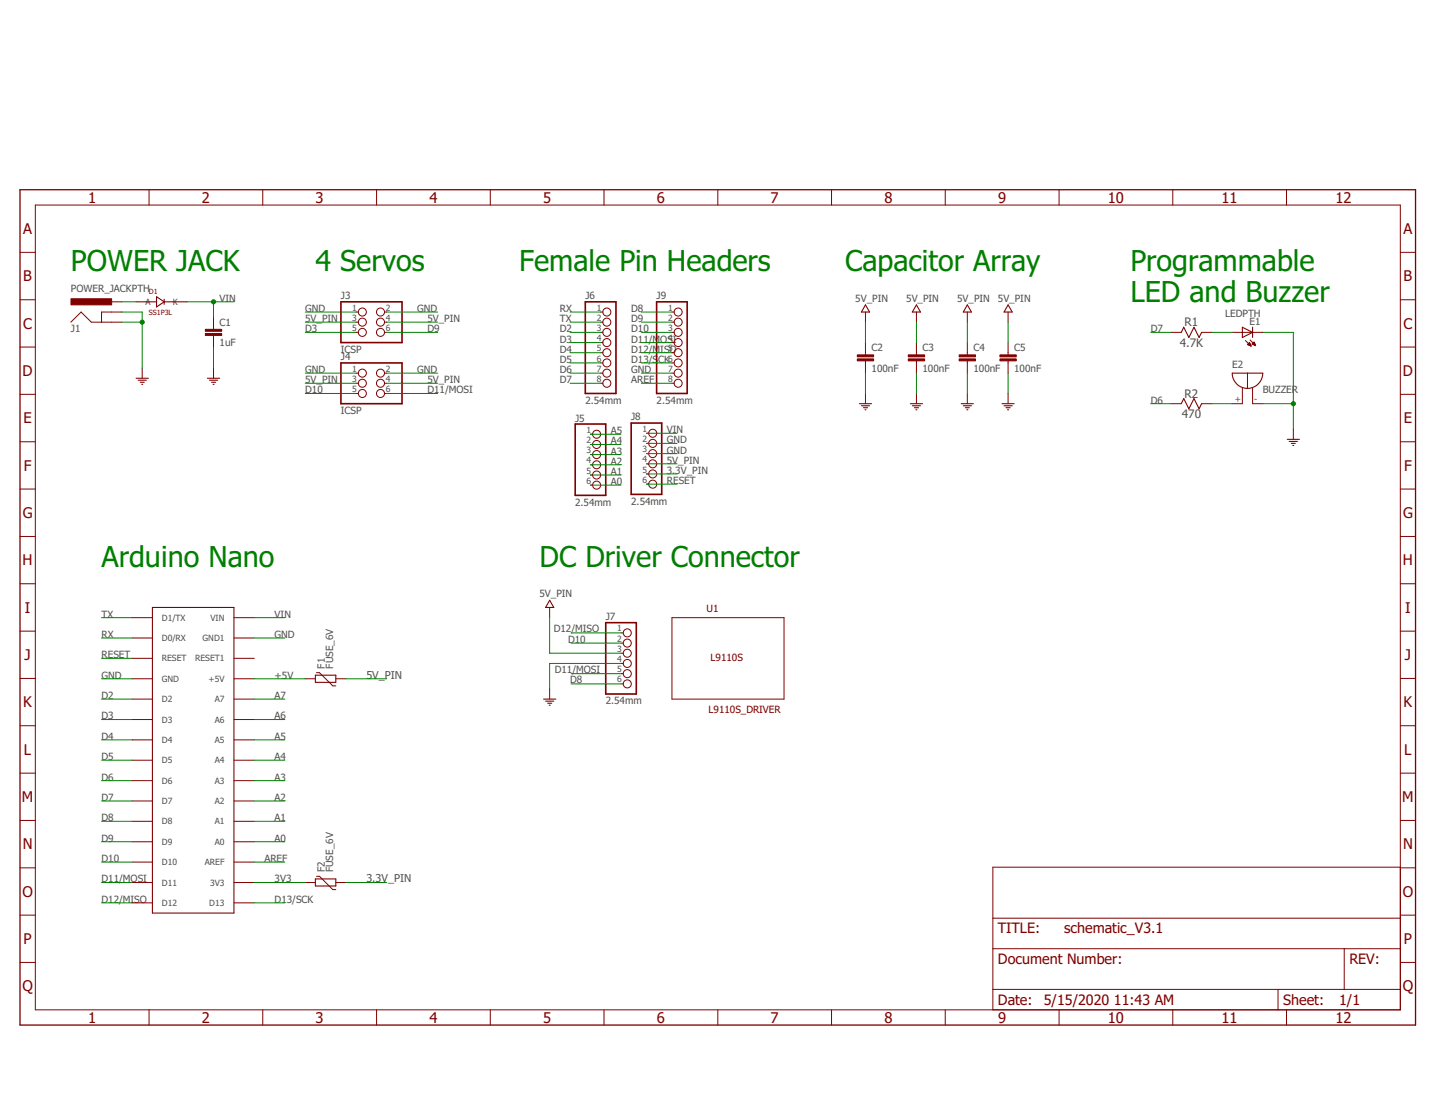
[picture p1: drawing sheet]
<svg xmlns="http://www.w3.org/2000/svg" width="279mm" height="216mm" viewBox="0 0 279 216" stroke-linecap="round" stroke-linejoin="round" font-family="sans-serif">
<path d="M3.9 36.9h271.7v162.7h-271.7z" fill="none" stroke="#800000" stroke-width=".25"/>
<g fill="none" stroke="#800000" stroke-width=".19">
<path d="M6.9 39.9h265.7v156.7h-265.7zM29 36.9v3M51.2 36.9v3M73.3 36.9v3M95.5 36.9v3M117.6 36.9v3M139.8 36.9v3M161.9 36.9v3M184 36.9v3M206.2 36.9v3M228.3 36.9v3M250.5 36.9v3"/>
<path d="M3.9 49.1h3M3.9 58.4h3M21.7 58.8h2M272.6 49.1h3M272.6 58.4h3M3.9 67.6h3M3.9 76.8h3M13.8 62.7l2-2 2 2h5.9M23.7 60.7h-3.9v2M27.7 71.6v2M41.6 61.7v2.4M41.6 65.3v2.4"/>
<path d="M41.6 71.6v2M69.3 62.7h.5M69.3 60.7h.5M69.3 64.7h.5M69.3 72.6h.5M69.3 74.6h.5M69.3 76.6h.5M74.9 62.7h.4M74.9 60.7h.4M74.9 64.7h.4M74.9 72.6h.4M74.9 74.6h.4"/>
<path d="M74.9 76.6h.4M116.9 62.7h.5M116.9 60.7h.5M116.9 64.7h.5M116.9 72.6h.5M116.9 74.6h.5M116.9 66.7h.5M116.9 68.7h.5M116.9 70.7h.5M130.8 62.7h.5M130.8 60.7h.5M130.8 64.7h.5"/>
<path d="M130.8 72.6h.5M130.8 74.6h.5M130.8 66.7h.5M130.8 68.7h.5M130.8 70.7h.5M168.5 60.7v2M168.5 66.7v2.4M168.5 70.3v2.3M168.5 76.6v2M178.4 60.7v2M178.4 66.7v2.4M178.4 70.3v2.3"/>
<path d="M178.4 76.6v2M188.3 60.7v2M188.3 66.7v2.4M188.3 70.3v2.3M188.3 76.6v2M196.3 60.7v2M196.3 66.7v2.4M196.3 70.3v2.3M196.3 76.6v2M228 64.7h2M228 78.6h2M234 64.7h1.9"/>
<path d="M234 78.6h1.9M239.9 64.7h6M241.9 75.5v3.1h-2M242.5 66.3l1.1 1.1M242.9 67.1l.4-.4 .3 .7zM242.9 72.6v3M242.9 67.1h.6M243 67h.4M243.1 66.9h.3M243.1 67.2h.4M243.1 66.8h.3M243.2 66.8h.1"/>
<path d="M243.3 67.3h.2M243.4 66.2l1.1 1.1M243.5 67.4h.1M243.8 67l.4-.4 .3 .7zM243.8 67h.6M243.8 66.9h.5M243.9 75.5v3.1h2M243.9 66.8h.4M244 66.8h.2M244.1 67.1h.3M244.1 66.7h.1M244.2 67.2h.2"/>
<path d="M244.5 67.3h.1M272.6 67.6h3M272.6 76.8h3M3.9 86h3M3.9 95.2h3M115 84.5h.4M115 86.5h.4M115 88.5h.4M115 90.5h.4M115 92.5h.4M115 94.4h.4M125.9 84.3h.4"/>
<path d="M125.9 86.3h.4M125.9 88.3h.4M125.9 90.3h.4M125.9 92.3h.4M125.9 94.3h.4M251.8 83.5v2M272.6 86h3M272.6 95.2h3M3.9 104.4h3M3.9 113.6h3M107 118.3v1.9M272.6 104.4h3"/>
<path d="M272.6 113.6h3M3.9 122.9h3M3.9 132.1h3M25.7 120.2h4M25.7 136.1h4M25.7 132.1h4M25.7 124.2h4M25.7 128.2h4M45.6 120.2h3.9M45.6 136.1h3.9M45.6 132.1h3.9M45.6 124.2h3.9"/>
<path d="M45.6 128.2h3.9M59.4 132.1h2M61.6 131h.6l2.6 2.5h.6M65.4 132.1h2M107 134.1v2M120.9 123.2h.4M120.9 125.2h.4M120.9 127.2h.4M120.9 129.2h.4M120.9 131.1h.4M120.9 133.1h.4M130.8 120.2h21.9v15.9h-21.9z"/>
<path d="M272.6 122.9h3M272.6 132.1h3M3.9 141.3h3M3.9 150.5h3M3.9 159.7h3M25.7 159.9h4M25.7 155.9h4M25.7 152h4M25.7 148h4M25.7 144h4M25.7 140.1h4M45.6 159.9h3.9"/>
<path d="M45.6 155.9h3.9M45.6 152h3.9M45.6 148h3.9M45.6 144h3.9M45.6 140.1h3.9M272.6 141.3h3M272.6 150.5h3M272.6 159.7h3M3.9 169h3M3.9 178.2h3M25.7 171.8h4M25.7 163.9h4"/>
<path d="M25.7 167.8h4M25.7 175.8h4M45.6 171.8h3.9M45.6 163.9h3.9M45.6 167.8h3.9M45.6 175.8h3.9M59.4 171.8h2M61.6 170.6h.6l2.6 2.6h.6M65.4 171.8h2M193.3 178.8h79.3M272.6 169h3M272.6 178.2h3"/>
<path d="M272.6 168.8h-79.3v27.8M3.9 187.4h3M29 196.6v3M51.2 196.6v3M73.3 196.6v3M95.5 196.6v3M117.6 196.6v3M139.8 196.6v3M161.9 196.6v3M184 196.6v3M193.3 184.7h79.3M193.3 192.6h79.3"/>
<path d="M206.2 196.6v3M228.3 196.6v3M248.8 192.6v4M250.5 196.6v3M261.7 184.7v7.9M272.6 187.4h3"/>
<circle cx="70.5" cy="72.6" r=".78"/>
<circle cx="70.5" cy="74.6" r=".78"/>
<circle cx="70.5" cy="76.6" r=".78"/>
<circle cx="70.5" cy="60.7" r=".78"/>
<circle cx="70.5" cy="64.7" r=".78"/>
<circle cx="70.5" cy="62.7" r=".78"/>
<circle cx="74.1" cy="74.6" r=".78"/>
<circle cx="74.1" cy="76.6" r=".78"/>
<circle cx="74.1" cy="62.7" r=".78"/>
<circle cx="74.1" cy="60.7" r=".78"/>
<circle cx="74.1" cy="64.7" r=".78"/>
<circle cx="74.1" cy="72.6" r=".78"/>
<circle cx="118.2" cy="64.7" r=".78"/>
<circle cx="118.2" cy="62.7" r=".78"/>
<circle cx="118.2" cy="70.7" r=".78"/>
<circle cx="118.2" cy="72.6" r=".78"/>
<circle cx="118.2" cy="66.7" r=".78"/>
<circle cx="118.2" cy="68.7" r=".78"/>
<circle cx="118.2" cy="74.6" r=".78"/>
<circle cx="118.2" cy="60.7" r=".78"/>
<circle cx="132" cy="60.7" r=".78"/>
<circle cx="132" cy="74.6" r=".78"/>
<circle cx="132" cy="70.7" r=".78"/>
<circle cx="132" cy="72.6" r=".78"/>
<circle cx="132" cy="64.7" r=".78"/>
<circle cx="132" cy="62.7" r=".78"/>
<circle cx="132" cy="68.7" r=".78"/>
<circle cx="132" cy="66.7" r=".78"/>
<circle cx="116.2" cy="88.5" r=".78"/>
<circle cx="116.2" cy="84.5" r=".78"/>
<circle cx="116.2" cy="90.5" r=".78"/>
<circle cx="116.2" cy="86.5" r=".78"/>
<circle cx="116.2" cy="92.5" r=".78"/>
<circle cx="116.2" cy="94.4" r=".78"/>
<circle cx="127.1" cy="88.3" r=".78"/>
<circle cx="127.1" cy="92.3" r=".78"/>
<circle cx="127.1" cy="90.3" r=".78"/>
<circle cx="127.1" cy="86.3" r=".78"/>
<circle cx="127.1" cy="94.3" r=".78"/>
<circle cx="127.1" cy="84.3" r=".78"/>
<circle cx="122.1" cy="125.2" r=".78"/>
<circle cx="122.1" cy="123.2" r=".78"/>
<circle cx="122.1" cy="131.1" r=".78"/>
<circle cx="122.1" cy="129.2" r=".78"/>
<circle cx="122.1" cy="127.2" r=".78"/>
<circle cx="122.1" cy="133.1" r=".78"/>
</g>
<g fill="#800000" stroke="#800000" stroke-width=".19">
<path d="M13.8 58.2h7.9v1.2h-7.9z"/>
<path d="M40 64.9h3.2v.4h-3.2z"/>
<path d="M40 64.1h3.2v.4h-3.2z"/>
<path d="M166.9 69.9h3.2v.4h-3.2z"/>
<path d="M166.9 69.1h3.2v.4h-3.2z"/>
<path d="M176.8 69.9h3.2v.4h-3.2z"/>
<path d="M176.8 69.1h3.2v.4h-3.2z"/>
<path d="M186.8 69.9h3.1v.4h-3.1z"/>
<path d="M186.8 69.1h3.1v.4h-3.1z"/>
<path d="M194.7 69.9h3.2v.4h-3.2z"/>
<path d="M194.7 69.1h3.2v.4h-3.2z"/>
</g>
<g fill="none" stroke="#800000" stroke-width=".21">
<path d="M26.5 58.8h4M30.5 57.8l1.5 1-1.5 1zM32 58.3v.9M32 58.8h4.4M168.5 59.4l.8 1.3h-1.6zM178.4 59.4l.8 1.3h-1.6zM188.3 59.4l.8 1.3h-1.5zM196.3 59.4l.8 1.3h-1.6zM26.5 73.6h2.4M26.9 74h1.6M27.3 74.4h.8M27.6 74.8h.2"/>
<path d="M40.4 73.6h2.4M40.8 74h1.6M41.2 74.4h.8M41.5 74.8h.2M167.3 78.6h2.4M167.7 79h1.6M168.1 79.4h.8M168.4 79.8h.2M177.2 78.6h2.4M177.6 79h1.6M178 79.4h.8M178.3 79.8h.2"/>
<path d="M187.2 78.6h2.3M187.6 79h1.5M188 79.4h.7M188.3 79.8h.1M195.1 78.6h2.4M195.5 79h1.6M195.9 79.4h.8M196.2 79.8h.2M230 64.7l.5-1 1 2 1-2 1 2 .5-1M230 78.6l.5-1 1 2 1-2 1 2 .5-1M239.9 72.6h6a2.97 2.97 0 0 1-3 3 2.97 2.97 0 0 1-3-3zM241.9 63.7l2 1-2 1z"/>
<path d="M243.9 63.7v2M250.6 85.5h2.4M251 85.9h1.6M251.4 86.3h.8M251.7 86.7h.2M29.7 118.3h15.9v59.5h-15.9zM107 116.9l.8 1.4h-1.6zM61.4 131.4h4v1.4h-4zM105.8 136.1h2.4M106.2 136.5h1.6M106.6 136.9h.8M106.9 137.3h.2"/>
<path d="M61.4 171.1h4v1.4h-4z"/>
</g>
<path d="M66.4 58.8h11.9v7.9h-11.9zM114 58.8h5.9v17.8h-5.9zM127.8 58.8h6v17.8h-6zM66.4 70.7h11.9v7.9h-11.9zM112 82.5h5.9v13.9h-5.9zM122.9 82.4h5.9v13.8h-5.9zM117.9 121.2h6v13.9h-6z" fill="none" stroke="#800000" stroke-width=".32"/>
<g fill="none" stroke="#008000" stroke-width=".19">
<path d="M23.7 58.8h2.8M36.4 58.8h9.2M41.6 58.8v2.9M23.7 60.7h4v10.9M23.7 62.7h4M41.6 67.7v3.9M59.4 60.7h9.9M59.4 62.7h9.9M59.4 64.7h9.9M59.4 74.6h9.9M59.4 76.6h9.9M59.4 72.6h9.9"/>
<path d="M75.3 60.7h9.9M75.3 62.7h9.9M75.3 64.7h9.9M75.3 74.6h9.9M75.3 76.6h9.9M75.3 72.6h9.9M111 60.7h5.9M111 62.7h5.9M111 64.7h5.9M111 66.7h5.9M111 68.7h5.9M111 74.6h5.9"/>
<path d="M111 72.6h5.9M111 70.7h5.9M124.9 60.7h5.9M124.9 62.7h5.9M124.9 64.7h5.9M124.9 66.7h5.9M124.9 68.7h5.9M124.9 74.6h5.9M124.9 72.6h5.9M124.9 70.7h5.9M168.5 62.7v4M168.5 72.6v4"/>
<path d="M178.4 62.7v4M178.4 72.6v4M188.3 62.7v4M188.3 72.6v4M196.3 62.7v4M196.3 72.6v4M224 64.7h4M224 78.6h4M235.9 64.7h4M235.9 78.6h4M245.9 64.7h5.9v18.8M245.9 78.6h5.9"/>
<path d="M115 84.5h5.9M115 86.5h5.9M115 88.5h5.9M115 90.5h5.9M115 92.5h5.9M115 94.4h5.9M125.9 86.3h5.9M125.9 88.3h5.9M125.9 84.3h5.9M125.9 94.3h5.9M125.9 90.3h5.9M125.9 92.3h5.9"/>
<path d="M19.8 124.2h5.9M19.8 120.2h5.9M19.8 136.1h5.9M19.8 132.1h5.9M19.8 128.2h5.9M49.5 124.2h6M49.5 120.2h6M49.5 136.1h6M49.5 132.1h9.9M67.4 132.1h7.9M107 120.2v7h13.9M111.2 133.1h9.7"/>
<path d="M111.2 125.2h9.7M111.2 131.1h9.7M111.2 123.2h9.7M120.9 129.2h-13.9v4.9M19.8 140.1h5.9M19.8 144h5.9M19.8 155.9h5.9M19.8 159.9h5.9M19.8 148h5.9M19.8 152h5.9M49.5 140.1h6M49.5 144h6"/>
<path d="M49.5 155.9h6M49.5 159.9h6M49.5 148h6M49.5 152h6M19.8 163.9h5.9M19.8 167.8h5.9M19.8 171.8h5.9M19.8 175.8h5.9M49.5 163.9h6M49.5 167.8h6M49.5 171.8h9.9M49.5 175.8h6"/>
<path d="M67.4 171.8h7.9"/>
</g>
<g fill="#008000" stroke="#008000" stroke-width=".19">
<circle cx="27.7" cy="62.7" r=".4"/>
<circle cx="251.8" cy="78.6" r=".4"/>
<circle cx="41.6" cy="58.8" r=".4"/>
</g>
<g font-size="5.6" fill="#008000">
<text x="13.8" y="52.8">POWER JACK</text>
<text x="61.4" y="52.8">4 Servos</text>
<text x="101.1" y="52.8">Female Pin Headers</text>
<text x="164.5" y="52.8">Capacitor Array</text>
<text x="220.1" y="52.8">Programmable</text>
<text x="220.1" y="58.8">LED and Buzzer</text>
<text x="19.8" y="110.3">Arduino Nano</text>
<text x="105" y="110.3">DC Driver Connector</text>
</g>
<g font-size="2.9" fill="#800000">
<text x="17.2" y="39.4">1</text>
<text x="39.3" y="39.4">2</text>
<text x="61.5" y="39.4">3</text>
<text x="83.6" y="39.4">4</text>
<text x="105.8" y="39.4">5</text>
<text x="127.9" y="39.4">6</text>
<text x="150" y="39.4">7</text>
<text x="172.2" y="39.4">8</text>
<text x="194.3" y="39.4">9</text>
<text x="215.7" y="39.4">10</text>
<text x="237.9" y="39.4">11</text>
<text x="260" y="39.4">12</text>
<text x="4.5" y="45.5">A</text>
<text x="273.3" y="45.5">A</text>
<text x="4.5" y="54.8">B</text>
<text x="273.3" y="54.8">B</text>
<text x="4.5" y="64">C</text>
<text x="273.3" y="64">C</text>
<text x="4.4" y="73.2">D</text>
<text x="273.2" y="73.2">D</text>
<text x="4.6" y="82.4">E</text>
<text x="273.3" y="82.4">E</text>
<text x="4.6" y="91.6">F</text>
<text x="273.4" y="91.6">F</text>
<text x="4.4" y="100.8">G</text>
<text x="273.2" y="100.8">G</text>
<text x="4.4" y="110.1">H</text>
<text x="273.2" y="110.1">H</text>
<text x="4.9" y="119.3">I</text>
<text x="273.6" y="119.3">I</text>
<text x="4.8" y="128.5">J</text>
<text x="273.5" y="128.5">J</text>
<text x="4.5" y="137.7">K</text>
<text x="273.3" y="137.7">K</text>
<text x="4.7" y="146.9">L</text>
<text x="273.4" y="146.9">L</text>
<text x="4.3" y="156.1">M</text>
<text x="273" y="156.1">M</text>
<text x="4.4" y="165.4">N</text>
<text x="273.2" y="165.4">N</text>
<text x="4.4" y="174.6">O</text>
<text x="273.1" y="174.6">O</text>
<text x="4.6" y="183.8">P</text>
<text x="273.3" y="183.8">P</text>
<text x="4.4" y="193">Q</text>
<text x="273.1" y="193">Q</text>
<text x="17.2" y="199.1">1</text>
<text x="39.3" y="199.1">2</text>
<text x="61.5" y="199.1">3</text>
<text x="83.6" y="199.1">4</text>
<text x="105.8" y="199.1">5</text>
<text x="127.9" y="199.1">6</text>
<text x="150" y="199.1">7</text>
<text x="172.2" y="199.1">8</text>
<text x="194.3" y="199.1">9</text>
<text x="215.7" y="199.1">10</text>
<text x="237.9" y="199.1">11</text>
<text x="260" y="199.1">12</text>
</g>
<g font-size="2.8" fill="#800000">
<text x="194.3" y="181.7">TITLE:</text>
<text x="207.2" y="181.7">schematic_V3.1</text>
<text x="194.3" y="187.7">Document Number:</text>
<text x="262.7" y="187.7">REV:</text>
<text x="194.3" y="195.6">Date:</text>
<text x="203.2" y="195.6">5/15/2020</text>
<text x="216.9" y="195.6">11:43 AM</text>
<text x="249.8" y="195.6">Sheet:</text>
<text x="260.7" y="195.6">1/1</text>
</g>
<g font-size="2.3" fill="#505050">
<text x="230.6" y="63.5">R1</text>
<text x="229.7" y="67.5">4.7K</text>
<text x="230.6" y="77.4">R2</text>
<text x="230.1" y="81.4">470</text>
</g>
<g font-size="2.1" fill="#505050">
<text x="71.3" y="132.1">5V_PIN</text>
<text x="71.3" y="171.8">3.3V_PIN</text>
</g>
<g font-size="1.9" fill="#505050">
<text x="13.8" y="56.8">POWER_JACKPTH</text>
<text x="42.8" y="58.8">VIN</text>
<text x="66.4" y="58.3">J3</text>
<text x="114" y="58.3">J6</text>
<text x="127.9" y="58.3">J9</text>
<text x="166.5" y="58.8">5V_PIN</text>
<text x="176.4" y="58.8">5V_PIN</text>
<text x="186.4" y="58.8">5V_PIN</text>
<text x="194.3" y="58.8">5V_PIN</text>
<text x="13.8" y="64.7">J1</text>
<text x="42.8" y="63.4">C1</text>
<text x="59.4" y="64.7">D3</text>
<text x="59.4" y="60.7">GND</text>
<text x="59.4" y="62.7">5V_PIN</text>
<text x="81.2" y="60.7">GND</text>
<text x="83.2" y="64.7">D9</text>
<text x="83.2" y="62.7">5V_PIN</text>
<text x="109" y="60.7">RX</text>
<text x="109" y="62.7">TX</text>
<text x="109" y="64.7">D2</text>
<text x="122.9" y="60.7">D8</text>
<text x="122.9" y="62.7">D9</text>
<text x="122.9" y="64.7">D10</text>
<text x="224" y="64.7">D7</text>
<text x="238.5" y="61.6">LEDPTH</text>
<text x="243.3" y="63.3">E1</text>
<text x="42.8" y="67.4">1uF</text>
<text x="66.4" y="68.7">ICSP</text>
<text x="66.4" y="70.2">J4</text>
<text x="109" y="66.7">D3</text>
<text x="109" y="68.7">D4</text>
<text x="109" y="70.7">D5</text>
<text x="122.9" y="66.7">D11/MOSI</text>
<text x="122.9" y="68.7">D12/MISO</text>
<text x="122.9" y="70.7">D13/S</text>
<text x="128.1" y="70.7">CK</text>
<text x="169.7" y="68.4">C2</text>
<text x="179.6" y="68.4">C3</text>
<text x="189.5" y="68.4">C4</text>
<text x="197.5" y="68.4">C5</text>
<text x="239.9" y="71.6">E2</text>
<text x="59.4" y="76.6">D10</text>
<text x="59.4" y="72.6">GND</text>
<text x="59.4" y="74.6">5V_PIN</text>
<text x="81.2" y="72.6">GND</text>
<text x="83.2" y="76.6">D11/MOSI</text>
<text x="83.2" y="74.6">5V_PIN</text>
<text x="109" y="74.6">D7</text>
<text x="109" y="72.6">D6</text>
<text x="122.9" y="72.6">GND</text>
<text x="122.9" y="74.6">AREF</text>
<text x="169.7" y="72.3">100nF</text>
<text x="179.6" y="72.3">100nF</text>
<text x="189.5" y="72.3">100nF</text>
<text x="197.5" y="72.3">100nF</text>
<text x="245.9" y="76.6">BUZZER</text>
<text x="66.4" y="80.6">ICSP</text>
<text x="112" y="82.1">J5</text>
<text x="114" y="78.6">2.54mm</text>
<text x="122.9" y="81.9">J8</text>
<text x="127.9" y="78.6">2.54mm</text>
<text x="224" y="78.6">D6</text>
<text x="118.9" y="84.5">A5</text>
<text x="118.9" y="86.5">A4</text>
<text x="118.9" y="88.5">A3</text>
<text x="129.8" y="86.3">GND</text>
<text x="129.8" y="88.3">GND</text>
<text x="129.8" y="84.3">VIN</text>
<text x="118.9" y="90.5">A2</text>
<text x="118.9" y="92.5">A1</text>
<text x="118.9" y="94.5">A0</text>
<text x="129.8" y="94.3">RESET</text>
<text x="129.8" y="90.3">5V_PIN</text>
<text x="129.8" y="92.3">3.3V_PIN</text>
<text x="112" y="98.4">2.54mm</text>
<text x="122.9" y="98.2">2.54mm</text>
<text x="105" y="116.3">5V_PIN</text>
<text x="19.8" y="124.2">RX</text>
<text x="19.8" y="120.2">TX</text>
<text x="53.5" y="124.2">GND</text>
<text x="53.5" y="120.2">VIN</text>
<text x="107.8" y="123">D12/MISO</text>
<text x="110.6" y="125.2">D10</text>
<text x="117.9" y="120.7">J7</text>
<text x="19.8" y="128.2">RESET</text>
<text x="63.2" y="130.2" transform="rotate(-90 63.2 130.2)">F1</text>
<text x="64.9" y="130.2" transform="rotate(-90 64.9 130.2)">FUSE_6V</text>
<text x="108" y="130.9">D11/MOSI</text>
<text x="19.8" y="136.1">D2</text>
<text x="19.8" y="132.1">GND</text>
<text x="53.5" y="132.1">+5V</text>
<text x="53.5" y="136.1">A7</text>
<text x="111" y="132.9">D8</text>
<text x="117.9" y="137.1">2.54mm</text>
<text x="19.8" y="140.1">D3</text>
<text x="53.5" y="140.1">A6</text>
<text x="19.8" y="144">D4</text>
<text x="19.8" y="148">D5</text>
<text x="53.5" y="144">A5</text>
<text x="53.5" y="148">A4</text>
<text x="19.8" y="155.9">D7</text>
<text x="19.8" y="152">D6</text>
<text x="53.5" y="152">A3</text>
<text x="53.5" y="155.9">A2</text>
<text x="19.8" y="159.9">D8</text>
<text x="53.5" y="159.9">A1</text>
<text x="19.8" y="163.9">D9</text>
<text x="19.8" y="167.8">D10</text>
<text x="51.5" y="167.8">AREF</text>
<text x="53.5" y="163.9">A0</text>
<text x="19.8" y="171.8">D11/MOSI</text>
<text x="53.5" y="171.8">3V3</text>
<text x="63.2" y="169.8" transform="rotate(-90 63.2 169.8)">F2</text>
<text x="64.9" y="169.8" transform="rotate(-90 64.9 169.8)">FUSE_6V</text>
<text x="19.8" y="175.8">D12/MISO</text>
<text x="53.5" y="175.8">D13/SCK</text>
</g>
<g font-size="1.9" fill="#800000">
<text x="137.6" y="119">U1</text>
<text x="138.4" y="128.8">L9110S</text>
<text x="138" y="138.9">L9110S_DRIVER</text>
</g>
<g font-size="1.7" fill="#505050">
<text x="28.3" y="59.4">A</text>
<text x="33.6" y="59.3">K</text>
<text x="68.6" y="60.5">1</text>
<text x="68.6" y="62.4">3</text>
<text x="68.6" y="64.4">5</text>
<text x="75.1" y="60.5">2</text>
<text x="75.1" y="62.4">4</text>
<text x="75.1" y="64.4">6</text>
<text x="116.2" y="60.5">1</text>
<text x="116.2" y="62.4">2</text>
<text x="116.2" y="64.4">3</text>
<text x="130.1" y="60.5">1</text>
<text x="130.1" y="62.4">2</text>
<text x="130.1" y="64.4">3</text>
<text x="116.2" y="66.4">4</text>
<text x="116.2" y="68.4">5</text>
<text x="116.2" y="70.4">6</text>
<text x="130.1" y="66.4">4</text>
<text x="130.1" y="68.4">5</text>
<text x="130.1" y="70.4">6</text>
<text x="68.6" y="72.4">1</text>
<text x="68.6" y="74.3">3</text>
<text x="68.6" y="76.3">5</text>
<text x="75.1" y="72.4">2</text>
<text x="75.1" y="74.3">4</text>
<text x="75.1" y="76.3">6</text>
<text x="116.2" y="72.4">7</text>
<text x="116.2" y="74.3">8</text>
<text x="130.1" y="72.4">7</text>
<text x="130.1" y="74.3">8</text>
<text x="240.4" y="78.3">+</text>
<text x="244.2" y="78.3">-</text>
<text x="114.2" y="84.3">1</text>
<text x="114.2" y="86.2">2</text>
<text x="114.2" y="88.2">3</text>
<text x="125.1" y="84.1">1</text>
<text x="125.1" y="86">2</text>
<text x="125.1" y="88">3</text>
<text x="114.2" y="90.2">4</text>
<text x="114.2" y="92.2">5</text>
<text x="114.2" y="94.2">6</text>
<text x="125.1" y="90">4</text>
<text x="125.1" y="92">5</text>
<text x="125.1" y="94">6</text>
<text x="31.5" y="124.8">D0/RX</text>
<text x="31.5" y="120.8">D1/TX</text>
<text x="39.4" y="124.8">GND1</text>
<text x="41" y="120.8">VIN</text>
<text x="120.2" y="122.9">1</text>
<text x="120.2" y="124.9">2</text>
<text x="31.5" y="128.8">RESET</text>
<text x="38" y="128.8">RESET1</text>
<text x="120.2" y="126.9">3</text>
<text x="120.2" y="128.9">4</text>
<text x="120.2" y="130.9">5</text>
<text x="31.5" y="136.7">D2</text>
<text x="31.5" y="132.7">GND</text>
<text x="40.6" y="132.7">+5V</text>
<text x="41.8" y="136.7">A7</text>
<text x="120.2" y="132.9">6</text>
<text x="31.5" y="140.7">D3</text>
<text x="41.8" y="140.7">A6</text>
<text x="31.5" y="144.6">D4</text>
<text x="31.5" y="148.6">D5</text>
<text x="41.8" y="148.6">A4</text>
<text x="41.8" y="144.6">A5</text>
<text x="31.5" y="152.6">D6</text>
<text x="41.8" y="152.6">A3</text>
<text x="31.5" y="156.5">D7</text>
<text x="31.5" y="160.5">D8</text>
<text x="41.8" y="160.5">A1</text>
<text x="41.8" y="156.5">A2</text>
<text x="31.5" y="164.5">D9</text>
<text x="41.8" y="164.5">A0</text>
<text x="31.5" y="168.4">D10</text>
<text x="31.5" y="172.4">D11</text>
<text x="39.9" y="168.4">AREF</text>
<text x="40.9" y="172.4">3V3</text>
<text x="31.5" y="176.4">D12</text>
<text x="40.8" y="176.4">D13</text>
</g>
<g font-size="1.4" fill="#800000">
<text x="29" y="57.3">D1</text>
<text x="29" y="61.2">SS1P3L</text>
</g>
</svg>
